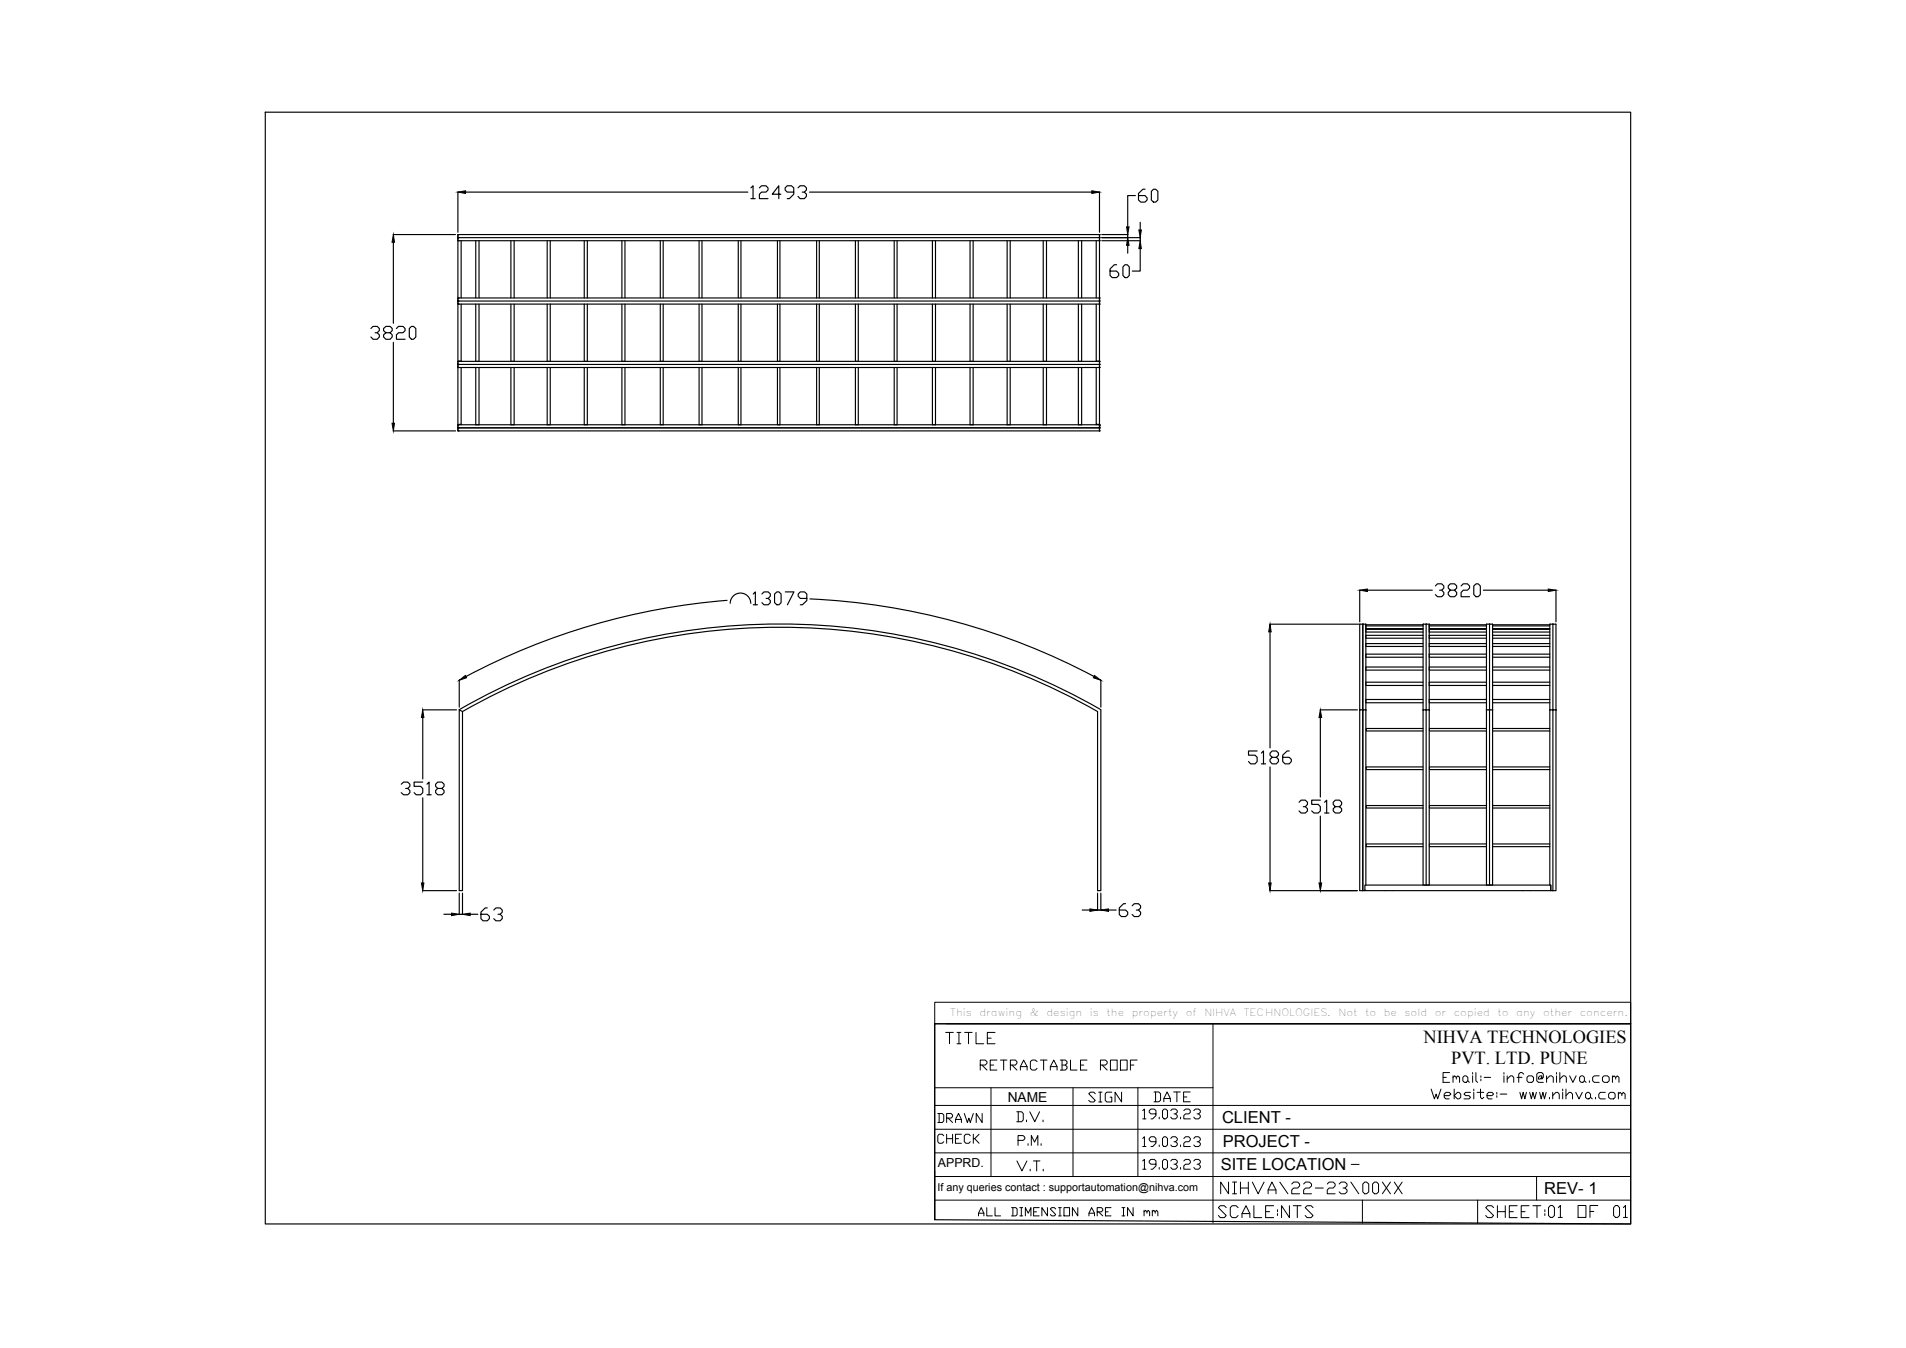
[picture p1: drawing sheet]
<svg xmlns="http://www.w3.org/2000/svg" width="420mm" height="297mm" viewBox="0 0 420 297" stroke-linecap="round" stroke-linejoin="round" font-family="sans-serif">
<!-- layer: 0 -->
<g fill="none" stroke="#000" stroke-width=".25">
<path d="M58.5 24.7h301v245h-301zM86.7 51.7h13.7M86.7 53.4v17.8M100.9 53h141.5M100.9 52.3l.1 .1M100.9 51.8l141.4-.1v.7M100.9 42.3v8.9M100.9 51.8v.5M101 53h.1M101 52.3v.1M101 52.4h.1M101 51.7h.1"/>
<path d="M101 51.7v.1M101.7 53v12.7M102.6 42.3h62.3M104.9 53v12.7M105.6 53v12.7M112.6 53v12.7M113.3 53v12.7M120.6 53v12.7M121.3 53v12.7M128.8 53v12.7M129.5 53v12.7M137.1 53v12.7"/>
<path d="M137.8 53v12.7M145.6 53v12.7M146.2 53v12.7M154.1 53v12.7M154.7 53v12.7M162.7 53v12.7M163.3 53v12.7M165.5 41.4l.5-.5v2.9M165.5 43.8h1M167.4 41.4l.5-.5h.9l.5 .5v.5l-.5 .4h-.9l-.5 .5v1h1.9M171.4 53v12.7M171.9 53v12.7"/>
<path d="M172.1 42.8h-1.9l1.5-1.9v2.9M175 42.3h-1.5l-.4-.4v-.5l.4-.5h1l.5 .5v1.4l-1 1h-.5M175.9 41.4l.5-.5h.9l.5 .5v.5l-.5 .4h-.5M177.3 42.3l.5 .5v.5l-.5 .5h-.9l-.5-.5M178.4 42.3h62.3M180 53v12.7M180.6 53v12.7M188.6 53v12.7M189.2 53v12.7M197.1 53v12.7M197.8 53v12.7M205.5 53v12.7"/>
<path d="M206.2 53v12.7M213.8 53v12.7M214.5 53v12.7M222 53v12.7M222.7 53v12.7M230 53v12.7M230.7 53v12.7M237.7 53v12.7M238.4 53v12.7M241.7 53v12.7M242.3 53h.1M242.3 52.4h.1"/>
<path d="M242.3 51.7h.1M242.4 51.7v.1M242.4 42.3v8.9M242.4 53h.1M242.4 52.3v.1M242.9 52.4h8.4v.6h-8.4M242.9 51.7h5.7M246.1 58.3h-.5l-.9 1v1.4l.5 .5h.9l.5-.5v-.5l-.5-.5h-1.4M247.5 58.8l.5-.5h.5l.4 .5v1.9l-.4 .5h-.5l-.5-.5zM248.6 51.7v.7M248.6 54.1v1.7M250.3 43.1h-1.7v6.9"/>
<path d="M251.3 54.8v4.9h-1.7M251.3 49v1.7M252.4 41.7h-.5l-.9 .9v1.5l.5 .4h.9l.5-.4v-.5l-.5-.5h-1.4M253.8 42.2l.5-.5h.5l.4 .5v1.9l-.4 .4h-.5l-.5-.4zM81.8 72.4l.4-.5h1l.4 .5v.5l-.4 .4h-.5M83.2 73.3l.4 .5v.5l-.4 .5h-1l-.4-.5M85.1 73.3l-.5-.4v-.5l.5-.5h.9l.5 .5v.5l-.5 .4h-.9l-.5 .5v.5l.5 .5h.9l.5-.5v-.5l-.5-.5M86.7 75.4v17.9M87.4 72.4l.5-.5h.9l.5 .5v.5l-.5 .4h-.9l-.5 .5v1h1.9M90.2 72.4l.5-.5h.5l.5 .5v1.9l-.5 .5h-.5l-.5-.5zM100.9 65.7h141.4l.1 .6h-141.5zM101 67h.1"/>
<path d="M101 66.3h.1M101 65.7h.1M101 79.6h.1M101 66.3l-.1 .1M101 66.3v.1M101 79.6v.1M101.7 67v12.6h-.6M101.7 79.6h.1M104.9 67v12.6h.7v-12.6M112.6 67v12.6h.7v-12.6M120.6 67v12.6h.7v-12.6M128.8 67v12.6h.7v-12.6"/>
<path d="M137.1 67v12.6h.7v-12.6M145.6 67v12.6h.6v-12.6M154.1 67v12.6h.6v-12.6M162.7 67v12.6h.6v-12.6M171.4 67v12.6h.5v-12.6M180 67v12.6h.6v-12.6M188.6 67v12.6h.6v-12.6M197.1 67v12.6h.7v-12.6M205.5 67v12.6h.7v-12.6M213.8 67v12.6h.7v-12.6M222 67v12.6h.7v-12.6M230 67v12.6h.7v-12.6"/>
<path d="M237.7 67v12.6h.7v-12.6M241.7 67v12.6h.5M241.7 79.6h.1M242.3 66.3l.1 .7h-141.5v-.6M242.3 67h.1M242.3 66.3h.1M242.3 65.7h.1M242.3 79.6h.1M242.4 65.7h.1M242.4 79.6v.1M242.4 67h.1M242.4 66.3v.1"/>
<path d="M86.7 95h13.7M100.9 80.3v-.7h141.5v.7M100.9 80.3h141.5M100.9 93.6h141.5v.7h-141.4zM100.9 94.2l.1-41.8h141.3l.1 41.9M100.9 94.9h141.5M100.9 94.9v-.6h141.5v.6M101 80.9v.1M101 80.2v.1M101 94.2v.1M101 94.9v.1M101 81h.1"/>
<path d="M101 80.3h.1M101 80.3h-.1M101 93.6h.1M101 94.3h.1M101 95h.1M101 94.2l-.1 .7M101.7 81v12.5l-.6 .1M101.7 93.5v.1M104.9 81v12.6h.7v-12.6M112.6 81v12.6h.7v-12.6M120.6 81v12.6h.7v-12.6M128.8 81v12.6h.7v-12.6"/>
<path d="M137.1 81v12.6h.7v-12.6M145.6 81v12.6h.6v-12.6M154.1 81v12.6h.6v-12.6M162.7 81v12.6h.6v-12.6M171.4 81v12.6h.5v-12.6M180 81v12.6h.6v-12.6M188.6 81v12.6h.6v-12.6M197.1 81v12.6h.7v-12.6M205.5 81v12.6h.7v-12.6M213.8 81v12.6h.7v-12.6M222 81v12.6h.7v-12.6M230 81v12.6h.7v-12.6"/>
<path d="M237.7 81v12.6h.7v-12.6M241.7 81v12.5l.5 .1M241.7 93.5v.1M242.3 80.3l.1 .7h-141.5v-.7M242.3 81h.1M242.3 80.3h.1M242.3 93.6h.1M242.3 94.3h.1M242.3 95h.1M242.4 80.3h.1M242.4 93.6h.1M242.4 93.8h.1"/>
<path d="M242.4 80.9v.1M242.4 80.2v.1M242.4 94.2v.7M242.4 94.9v.1M160.3 132.3a147.6 147.6 0 0 0-57.6 16.8M161 132.9a2.26 2.26 0 0 1 2.2-2.2 2.26 2.26 0 0 1 2.3 2.2M166 130.9l.5-.5v2.9M166 133.3h1M168 130.9l.4-.5h.9l.5 .5v.5l-.5 .5h-.4M169.3 131.9l.5 .4v.5l-.5 .5h-.9l-.4-.5M170.7 130.9l.6-.5h.4l.5 .5v1.9l-.5 .5h-.4l-.6-.5zM173.1 130.4h1.9l-1.4 2.9"/>
<path d="M177.9 131.9h-1.5l-.4-.5v-.5l.4-.5h.9l.6 .5v1.4l-1 1h-.5M178.5 132a147.6 147.6 0 0 1 62.7 17.1M279.9 137.5h19.6M280 139.2v25.6M299.7 137.6l.1 18.8M299.7 130v7M299.8 137.5h.6M299.8 137.5l-.1 .1M300.4 137.5h.1M300.5 137.5h.5M301.1 137.5v.1M301.1 137.9v.6h12.6"/>
<path d="M301.1 137.9h12.6M301.1 137.6v57.4M301.4 130h14.3M313.7 137.7h-12.6v.2M313.7 140h-12.6v.6h12.6M313.7 138.7h-12.6v.6h12.6M313.7 137.6v57.4M313.7 137.5h.6M313.8 137.5l-.1 .1M314.4 137.5v.1M314.4 137.6v57.4h.6M314.4 137.5h.6"/>
<path d="M315 137.5l.1 .1M315.1 137.6v18.9h-.7M315.1 137.9v.6h12.6M315.1 137.9h12.6M316.4 129.1l.5-.4h.9l.5 .4v.5l-.5 .4h-.5M317.8 130l.5 .6v.4l-.5 .5h-.9l-.5-.5M319.7 130l-.5-.4v-.5l.5-.4h.9l.5 .4v.5l-.5 .4h-.9l-.5 .6v.4l.5 .5h.9l.5-.5v-.4l-.5-.6M322.1 129.1l.5-.4h.9l.4 .4v.5l-.4 .4h-.9l-.5 .6v.9h1.8M324.9 129.1l.5-.4h.5l.4 .4v1.9l-.4 .5h-.5l-.5-.5zM327 130h14.3M327.7 137.6v18.8M327.7 140h-12.6v.6h12.6"/>
<path d="M327.7 137.7h-12.6v.2M327.7 138.7h-12.6v.6h12.6M327.7 137.5h.6M327.7 137.5v.1M328.3 137.5h.1M328.4 137.6l-.1 18.8M328.4 137.5h.5M329 137.5v.1M329 137.6l-.1 18.8M329 139.3h12.6M329 138.7h12.6M329 138.5h12.6"/>
<path d="M329 137.9h12.6M329 140h12.6M329 137.7h12.6M341.6 137.6v57.4M341.7 137.5h.5M341.7 137.5l-.1 .1M342.3 137.5v.1M342.3 137.6l-.1 18.8M342.4 137.5h.5M342.4 137.5l-.1 .1M342.9 137.5l.1 .1M343 137.6v18.9h-.7"/>
<path d="M343 130v7M93.1 156.4h7.5M93.2 158.1v13.6M101.2 156.4a141.7 141.7 0 0 1 141.5 0v39.9h-.8v-39.5a141.1 141.1 0 0 0-140 0M101.2 156.4v39.9h.8v-39.5M101.2 156.4l.8 .4M101.2 149.9v5.9M242.7 149.9v5.9M291 156.4h8.2M291.1 158.1v17.5M299.8 156.4l.6 .1v-18.9v58.7M299.8 156.4l-.1 39.9 1.2-.1"/>
<path d="M300.4 156.4h.1M300.5 156.4l-.1 39.9M300.5 156.4h.5M301 156.4l.1 .1M301.1 156.4h.1M313.7 156.4h.1M313.7 147h-12.6v.7h12.6M313.7 144.1h-12.6v.7h12.6M313.7 150.3h-12.6v.7h12.6M313.7 154.1h-12.6v.8h12.6M313.7 141.8h-12.6v.7h12.6M313.7 156.4l.7 .1"/>
<path d="M314.4 156.4h.1M315 156.4h.1M315.1 156.5v38.5M327.7 147h-12.6v.7h12.6M327.7 150.3h-12.6v.7h12.6M327.7 144.1h-12.6v.7h12.6M327.7 154.1h-12.6v.8h12.6M327.7 141.8h-12.6v.7h12.6M327.7 156.4h.6M327.7 156.4v38.6M328.3 156.4h.1M328.4 156.5v38.5"/>
<path d="M328.9 156.4l-.5 .1M329 156.4v38.6M329 147.7h12.6M329 147h12.6M329 151h12.6M329 150.3h12.6M329 144.8h12.6M329 144.1h12.6M329 154.9h12.6M329 154.1h12.6M329 140.6h12.6M329 142.5h12.6"/>
<path d="M329 141.8h12.6M341.7 156.4h.1M341.7 156.4h.5M342.3 156.4h.1M342.3 156.5v39.8h-.4v-1.3h-.2M342.4 156.4h-.1M342.9 156.4l.1 39.9h-.7M88.4 172.8l.6-.5h.9l.5 .5v.5l-.5 .4h-.5M89.9 173.7l.5 .5v.5l-.5 .4h-.9l-.6-.4M93.2 172.3h-1.9v1h1.4l.5 .4v1l-.5 .4h-.9l-.5-.4M93.2 175.8v18.8M94.1 172.8l.5-.5v2.8"/>
<path d="M94.1 175.1h1M96.5 173.7l-.5-.4v-.5l.5-.5h.9l.5 .5v.5l-.5 .4h-.9l-.5 .5v.5l.5 .4h.9l.5-.4v-.5l-.5-.5M277.1 165.5h-1.9v.9h1.5l.4 .5v.9l-.4 .5h-1l-.5-.5M278.1 165.9l.4-.4v2.8M278.1 168.3h.9M280 169v25.6M280.4 166.9l-.4-.5v-.5l.4-.4h1l.4 .4v.5l-.4 .5h-1l-.4 .4v.5l.4 .5h1l.4-.5v-.5l-.4-.4M284.2 165.5h-.5l-.9 .9v1.4l.5 .5h.9l.5-.5v-.5l-.5-.4h-1.4M286.4 176.8l.4-.5h1l.4 .5v.4l-.4 .6h-.5M287.8 177.8l.4 .4v.5l-.4 .5h-1l-.4-.5M291.1 176.3h-1.9v.9h1.4l.5 .6v.9l-.5 .5h-.9l-.5-.5M291.1 179.8v14.8"/>
<path d="M292 176.8l.5-.5v2.9M292 179.2h1M294.4 177.8l-.5-.6v-.4l.5-.5h.9l.5 .5v.4l-.5 .6h-.9l-.5 .4v.5l.5 .5h.9l.5-.5v-.5l-.5-.4M313.7 160.5h-12.5v.6h12.5M313.7 169h-12.5v.6h12.5M313.7 177.5h-12.5v.6h12.5M327.7 177.5h-12.6v.6h12.6M327.7 160.5h-12.6v.6h12.6M327.7 169h-12.6v.6h12.6M329 161.1h12.6M329 160.5h12.6M329 178.1h12.6"/>
<path d="M329 177.5h12.6M329 169.6h12.6M329 169h12.6M93.1 196.3h7.5M101.2 196.8v4.7h.8v-4.7M241.9 196.8v3.8M242.7 196.8v3.8M248.1 199.1h-.4l-1 1v1.4l.5 .5h.9l.5-.5v-.5l-.5-.5h-1.4M249.6 199.6l.4-.5h1l.4 .5v.5l-.4 .4h-.5M279.9 196.3h19.3M300.9 196.2h.1M300.9 196.2v-1.2h41v1.2"/>
<path d="M300.9 196.3h41M313.7 186h-12.5v.6h12.5M313.7 195h.6M327.7 186h-12.6v.6h12.6M327.7 195h.6M328.4 195h.5M329 186.6h12.6M329 186h12.6M97.8 201.5h1.7M103.6 201.5h1.7M107.4 200.1h-.5l-.9 .9v1.4l.5 .5h.9l.5-.5v-.5l-.5-.4h-1.4M108.9 200.5l.4-.4h1l.4 .4v.5l-.4 .5h-.5"/>
<path d="M110.3 201.5l.4 .4v.5l-.4 .5h-1l-.4-.5M238.6 200.5h1.7M241.9 200.5h.8M244.4 200.5h1.7M251 200.5l.4 .5v.5l-.4 .5h-1l-.4-.5M206.1 225.6h153.4v44.1l-153.4-.9z"/>
</g>
<g fill="#000" stroke="#000" stroke-width=".22">
<path d="M86.7 51.7l.3 1.7h-.6zM100.9 42.3l1.7-.3v.6zM240.7 42l1.7 .3-1.7 .3zM248.6 52.4l.3 1.7h-.6zM248.3 50h.6l-.3 1.7zM251.1 50.7h.5l-.3 1.7zM251.3 53l.3 1.8h-.5zM86.4 93.3h.6l-.3 1.7zM280 137.5l.2 1.7h-.5zM299.7 130l1.7-.2v.5zM341.3 129.8l1.7 .2-1.7 .3zM93.2 156.4l.2 1.7h-.5z"/>
<path d="M101.2 149.9l1.4-1.1 .2 .6zM241.3 148.8l1.4 1.1-1.7-.5zM291.1 156.4l.3 1.7h-.6zM92.9 194.6h.5l-.2 1.7zM279.7 194.6h.5l-.2 1.7zM290.8 194.6h.6l-.3 1.7zM99.5 201.2l1.7 .3-1.7 .3zM102 201.5l1.6-.3v.6zM240.3 200.3l1.6 .2-1.6 .3zM242.7 200.5l1.7-.2v.5z"/>
</g>
<g fill="none" stroke="#000" stroke-width=".22">
<path d="M206.1 220.9h153.4v4.7h-153.4zM206.1 225.6v43.2M206.1 239.7h61.3M208.6 225.6h150.9M218.5 239.7v19.5M236.5 239.7v19.5M250.8 239.7v19.5M267.4 225.6v43.9M319.5 236.3h-1.4v2.2M320.3 237.4l.3-.3 .4 .3v.4M320.3 237.1v1.4M321 237.4l.4-.3 .3 .3v1.1"/>
<path d="M322.5 237.4l.3-.3h.4l.4 .3v.8l-.4 .3h-.4l-.3-.3zM324.6 236.3v.4M324.6 237.1v1.4M325.3 236.3v1.9l.4 .3M326.4 237.1v.3M331.5 236.3v.4M331.5 237.1v1.4M332.2 237.8l.8-.7h.3l.4 .3v1.1M332.2 237.1v1.4M335.9 236.7l-.4-.4h-.4l-.3 .4v1.8M336.6 237.4l.3-.3h.8l.3 .3v.8l-.3 .3h-.8l-.3-.3zM339.9 237.4l-.4 .4h-.4v-.4l.4-.3h.4v.7l.3-.4v-.7l-.3-.4h-.8l-.3 .4v1.5l.3 .3h1.1"/>
<path d="M340.9 237.8l.7-.7h.4l.4 .3v1.1M340.9 237.1v1.4M343.1 236.3v.4M343.1 237.1v1.4M343.8 237.8l.8-.7h.3l.4 .3v1.1M343.8 236.3v2.2M346 237.1l.7 1.4 .7-1.4M348.2 237.4l.3-.3h.4l.4 .3v.8l-.4 .3h-.4l-.3-.3zM352.5 237.1h-1l-.4 .3v.8l.4 .3h1M353.2 237.4l.4-.3h.7l.4 .3v.8l-.4 .3h-.7l-.4-.3zM355.4 237.4l.4-.3 .4 .3v.4M355.4 237.1v1.4"/>
<path d="M356.2 237.4l.3-.3 .4 .3v1.1M206.1 259.2h153.4M206.1 254h153.4M206.1 248.8h153.4M206.1 243.6h153.4M224.4 251.3h1.1l.4-.3v-.4l-.4-.4h-1.1v2.2M226.6 252v.4M227.3 252.4v-2.2l.8 1.5 .7-1.5v2.2M229.5 252v.4M251.9 244.7l.4-.3v2.1M251.9 250.9l.4-.4v2.1M251.9 255.8l.4-.3v2.1"/>
<path d="M251.9 246.5h.7M251.9 252.6h.7M251.9 257.6h.7M254.8 245.4h-1.1l-.4-.3v-.4l.4-.3h.7l.4 .3v1.1l-.7 .7h-.4M254.8 251.6h-1.1l-.4-.4v-.3l.4-.4h.7l.4 .4v1l-.7 .7h-.4M254.8 256.5h-1.1l-.4-.3v-.4l.4-.3h.7l.4 .3v1.1l-.7 .7h-.4M255.5 246.2v.3M255.5 252.3v.3M255.5 257.3v.3M256.3 244.7l.3-.3h.4l.4 .3v1.5l-.4 .3h-.4l-.3-.3zM256.3 255.8l.3-.3h.4l.4 .3v1.5l-.4 .3h-.4l-.3-.3zM256.6 250.5h.4l.4 .4v1.4l-.4 .3h-.4l-.3-.3v-1.4z"/>
<path d="M258.1 250.9l.3-.4h.7l.4 .4v.3l-.4 .4h-.3M258.1 255.8l.3-.3h.7l.4 .3v.4l-.4 .3h-.3M259.1 245.4l.4 .4v.4l-.4 .3h-.7l-.3-.3M259.1 251.6l.4 .3v.4l-.4 .3h-.7l-.3-.3M259.1 256.5l.4 .4v.4l-.4 .3h-.7l-.3-.3M260.2 246.2v.3M260.2 252.3v.3M260.2 257.3v.3M261 244.7l.3-.3h.8l.3 .3v.4l-.3 .3h-.8l-.3 .4v.7h1.4M261 250.9l.3-.4h.8l.3 .4v.3l-.3 .4h-.8l-.3 .3v.7h1.4M261 255.8l.3-.3h.8l.3 .3v.4l-.3 .3h-.8l-.3 .4v.7h1.4M263.2 250.9l.3-.4h.7l.4 .4v.3l-.4 .4h-.3"/>
<path d="M263.2 255.8l.3-.3h.7l.4 .3v.4l-.4 .3h-.3M264.2 245.4l.4 .4v.4l-.4 .3h-.7l-.3-.3M264.2 251.6l.4 .3v.4l-.4 .3h-.7l-.3-.3M264.2 256.5l.4 .4v.4l-.4 .3h-.7l-.3-.3M338.7 259.2v5.3M206.1 264.5h153.4M300.3 264.5v5"/>
</g>
<text font-size="6.2" x="340.1" y="269.5">01 OF 01</text>
<g font-size="5.7">
<text x="207.1" y="231.1">TITLE</text>
<text x="267.4" y="269.5">SCALE:</text>
<text x="267.8" y="264.2">NIHVA\22-23\00XX</text>
<text x="281.2" y="269.5">NTS</text>
<text x="326.3" y="269.5">SHEET:</text>
</g>
<g font-size="5.3">
<text x="214.8" y="237.1">RETRACTABLE ROOF</text>
<text x="238.8" y="244.1">SIGN</text>
<text x="253.3" y="244.1">DATE</text>
<text x="314.3" y="243.4">Website:- www.nihva.com</text>
<text x="205.7" y="248.7">DRAWN</text>
<text x="223" y="248.4">D.V.</text>
<text x="205.7" y="253.3">CHECK</text>
<text x="223" y="259.3">V.T.</text>
</g>
<text font-size="4.9" x="214.5" y="269.2">ALL DIMENSION ARE IN mm</text>
<g font-size="4">
<text x="313.8" y="229.8">NIHVA TECHNOLOGIES</text>
<text x="319.9" y="234.4">PVT. LTD. PUNE</text>
</g>
<g font-size="3.6">
<text x="269.4" y="247.5">CLIENT -</text>
<text x="269.1" y="257.9">SITE LOCATION</text>
<text x="269.6" y="252.7">PROJECT -</text>
<text x="340.4" y="263.1">REV- 1</text>
</g>
<text font-size="3" x="222.1" y="242.8">NAME</text>
<text font-size="2.7" x="206.7" y="257.1">APPRD.</text>
<text font-size="2.6" x="296.7" y="257.9">-</text>
<text font-size="2.4" x="206.6" y="262.6">If any queries contact : supportautomation@nihva.com</text>
<g font-size="2.2">
<text x="209.5" y="223.8">This</text>
<text x="215.9" y="223.8">drawing</text>
<text x="227" y="223.8">&amp;</text>
<text x="230.7" y="223.8">design</text>
<text x="240.3" y="223.8">is</text>
<text x="243.9" y="223.8">the</text>
<text x="249.5" y="223.8">property</text>
<text x="261.4" y="223.8">of</text>
<text x="265.5" y="223.8">NIHVA</text>
<text x="274.2" y="223.8">TECHNOLOGIES.</text>
<text x="295.1" y="223.8">Not</text>
<text x="300.9" y="223.8">to</text>
<text x="305" y="223.8">be</text>
<text x="309.6" y="223.8">sold</text>
<text x="316.3" y="223.8">or</text>
<text x="320.5" y="223.8">copied</text>
<text x="330.1" y="223.8">to</text>
<text x="334.2" y="223.8">any</text>
<text x="340.2" y="223.8">other</text>
<text x="348.3" y="223.8">concern.</text>
</g>
</svg>
